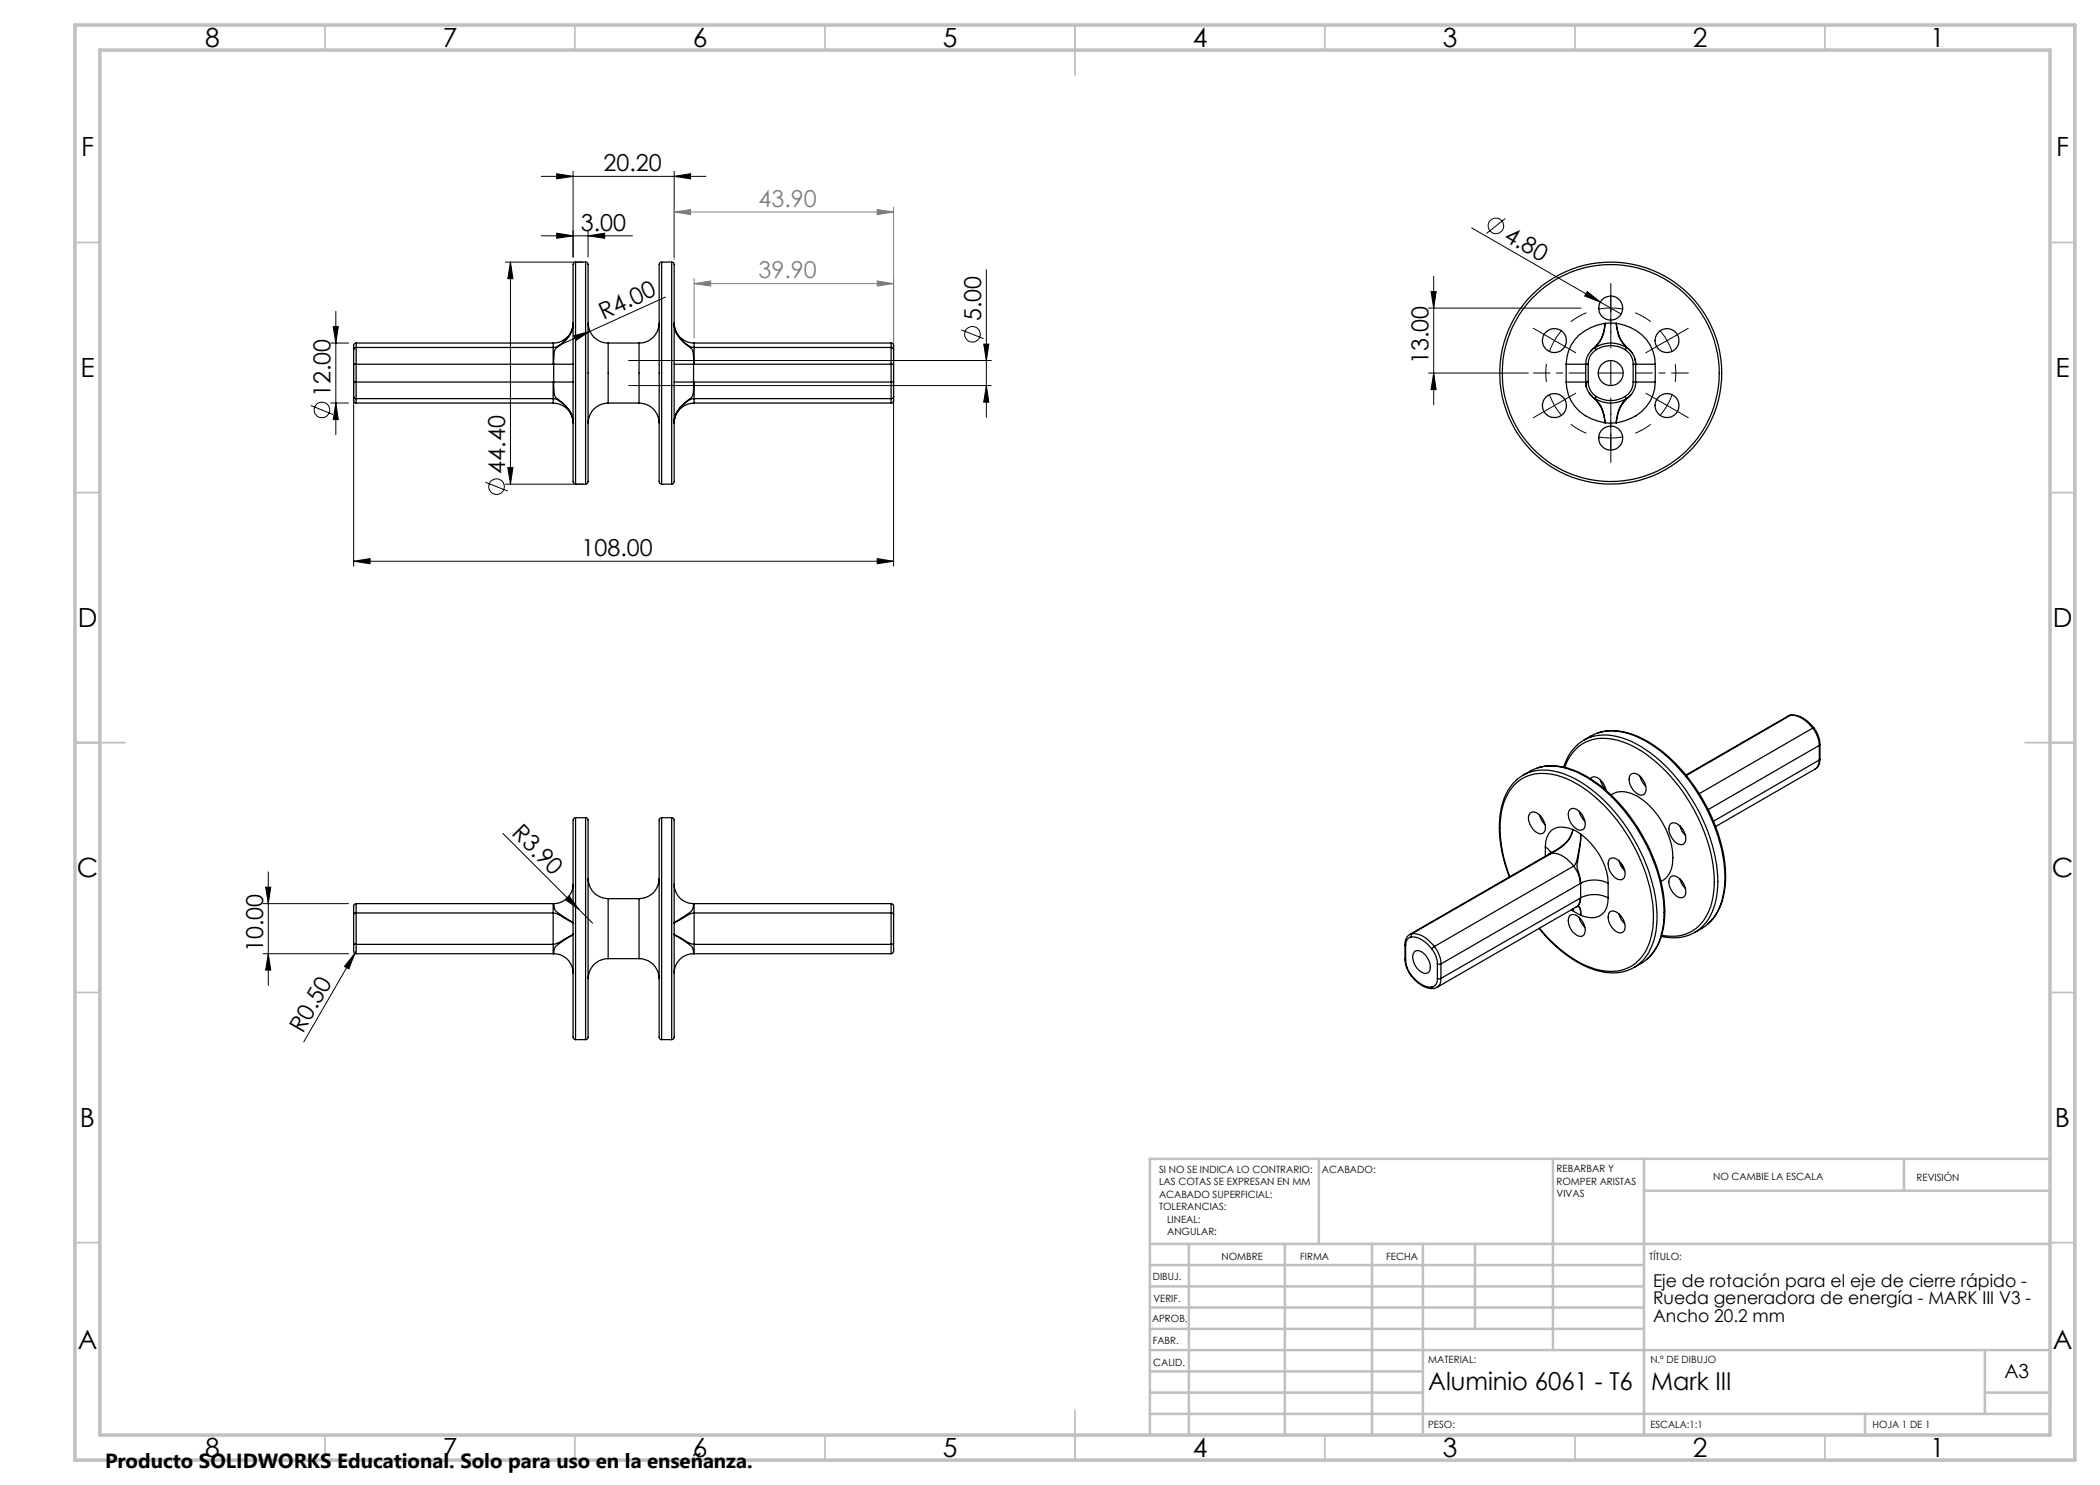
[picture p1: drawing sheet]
<svg xmlns="http://www.w3.org/2000/svg" width="420mm" height="297mm" viewBox="0 0 420 297" stroke-linecap="round" stroke-linejoin="round" font-family="sans-serif">
<g fill="none" stroke="#000" stroke-width=".2">
<path d="M108.3 35.3h32.9M111.3 34.7l3.3 .6-3.3 .5zM114.6 34.3v17.1M134.8 35.3l3.3-.6v1.1zM134.8 34.3v17.1M101.1 52.4h15.5M102.1 52.4v44.4M102.1 52.4l.5 3.3h-1zM108.3 47.2h18.2M111.3 46.6l3.3 .6-3.3 .5zM117.6 47.2l3.3-.6v1.1zM117.6 46.1v5.3"/>
<path d="M133.1 59.4l-15.1 6.9M197.3 53.9v29.6M286.2 58.3h1l-.5 3.3zM286.7 55.3v25.7M294.3 45.6l25.8 14.8M301.1 43.7l-3.8 3M317.5 58.3l2.6 2.1-3.2-1.2zM66.1 68.6h3.6M66.6 65.3h1.1l-.5 3.3zM67.2 62.3v24.7M70.7 73.1v40.1M114.8 67.2l3.2-.9-2.8 1.8z"/>
<path d="M118 66.3l-5.8 2.6M125.7 77.1h72.6M125.7 72.1h72.6M178.7 73.1v40.1M192.3 66l4.4 1.7M196.7 68.8h1.1l-.5 3.3zM197.3 77.1l.5 3.3h-1.1zM285.7 61.6h30.5M285.7 74.6h19.9M286.7 74.6l.5 3.3h-1zM320.1 60.4l4.1 2.4M332 66.1l1.4 2"/>
<path d="M333.4 68.1l1 2.3M333.4 68.1l-2.2 1.3M335.6 66.9l-2.2 1.2M62.2 81.1l4.4 1.8M66.1 80.6h3.6M67.2 80.6l.5 3.3h-1.1zM97.1 96.4l4.4 1.8M101.1 96.8h15.5M101.6 93.5h1l-.5 3.3zM70.7 112.3l3.3-.6v1zM70.7 112.3h108M175.4 111.7l3.3 .6-3.3 .4z"/>
<path d="M53.1 177.4h1.1l-.5 3.3zM53.7 174.4v22.7M100.6 166.7l15.2 15.2M113.1 179.9l.7-.7 2 2.7zM52.6 190.7h17.1M52.6 180.7h17.1M53.7 190.7l.5 3.3h-1.1zM71 190.7l-1.2 3.1-.9-.5zM71 190.7l-10.3 17.7M71.2 190.2l-.2 .5M115.8 181.9l2.7 2.7"/>
<circle cx="299.2" cy="45.2" r="1.56"/>
<circle cx="194.5" cy="66.9" r="1.56"/>
<circle cx="64.4" cy="82" r="1.55"/>
<circle cx="99.3" cy="97.3" r="1.55"/>
</g>
<g fill="none" stroke="#000" stroke-width=".2" stroke-dasharray="15.2 1.3 1.3 1.3" stroke-linecap="butt">
<path d="M309.3 72.8l-.1 1.8 .1 1.8M310.9 68.1l-1 2.3M310.9 68.1l1.5-2M317.3 62.5l-1.6 .8-1.5 1.1M322.2 61.6l-2.5 .2M322.2 61.6l2.4 .2M330.2 64.4l-1.5-1.1-1.7-.8M335 76.4l.2-1.8-.2-1.8M310.9 81.1l1.5 2M310.9 81.1l-1-2.3M314.2 84.8l1.5 1.1 1.6 .7M322.2 87.6l2.4-.2"/>
<path d="M322.2 87.6l-2.5-.2M327 86.6l1.7-.7 1.5-1.1M333.4 81.1l1.1-2.3M333.4 81.1l-1.4 2"/>
</g>
<path d="M134.8 42.4l3.3-.5v1zM134.8 41.4v10.5M134.8 42.4h43.9M138.8 56.7l3.3-.5v1zM138.8 55.7v11.9M138.8 56.7h39.9M175.4 41.9l3.3 .5-3.3 .5zM175.4 56.2l3.3 .5-3.3 .5zM178.7 41.4v30.4" fill="none" stroke="#808080" stroke-width=".2"/>
<g fill="none" stroke="#000" stroke-width=".2" stroke-dasharray="15.2 1.3 1.3 1.3">
<path d="M322.2 59.1v-2.4M308.7 66.8l-2-1.2M310.9 68.1l-2.2-1.3M310.9 68.1l2.2 1.2M313.1 79.8l2-1.2M313.1 69.3l2 1.2M322.2 74.6v-2.5M322.2 74.6h-2.5M322.2 74.6v2.5M322.2 74.6h2.5M322.2 61.6v-2.5M322.2 61.6v2.5"/>
<path d="M322.2 64.1v2.4M331.3 69.3l-2.1 1.2M331.3 79.8l-2.1-1.2M335.6 66.8l2.1-1.2M308.7 82.3l-2 1.2M310.9 81.1l-2.2 1.2M310.9 81.1l2.2-1.3M322.2 87.6v2.5M322.2 87.6v-2.5M322.2 90.1v2.4M322.2 85.1v-2.4M333.4 81.1l2.2 1.2"/>
<path d="M333.4 81.1l-2.1-1.3M335.6 82.3l2.1 1.2"/>
</g>
<path d="M317.2 74.6h-10.5M322.2 69.6v-10.5M322.2 79.6v10.5M327.2 74.6h10.5" fill="none" stroke="#000" stroke-width=".2" stroke-dasharray="15.2 1.3 1.3 1.3" stroke-dashoffset="11.9"/>
<g fill="none" stroke="#c0c0c0" stroke-width=".35">
<path d="M65 5v5M115 5v5M165 5v5M215 5v10M265 5v5M315 5v5M365 5v5M15 48.5h5M410 48.5h5M15 98.5h5M410 98.5h5M15 148.5h10"/>
<path d="M405 148.5h10M15 198.5h5M410 198.5h5M15 248.5h5M410 248.5h5M65 287v5M115 287v5M165 287v5M215 282v10M265 287v5M315 287v5M365 287v5"/>
</g>
<g fill="none" stroke="#c0c0c0" stroke-width=".5">
<path d="M263.8 231.8v17M310.6 231.8v38.2M328.8 231.8v55.2M328.8 238.2h81.2M380.8 231.8v6.4M410 231.8h-180v55.2M230 248.8h180M230 257.3h98.8M230 253h98.8M237.8 248.8v38.2M257 248.8v38.2M274.4 248.8v38.2"/>
<path d="M284.6 248.8v38.2M295 248.8v17M230 265.8h98.8M230 261.5h98.8M230 278.5h54.6M230 274.3h54.6M230 270h180M397 278.5h13M397 270v12.8M230 282.8h180M373 282.8v4.2"/>
</g>
<path d="M15 5h400v287h-400zM20 10h390v277h-390z" fill="none" stroke="#c0c0c0" stroke-width=".7"/>
<g fill="#000">
<path d="M114.8 67.2l3.2-.9-2.8 1.8zM317.5 58.3l2.6 2.1-3.2-1.2zM71 190.7l-1.2 3.1-.9-.5zM113.1 179.9l.7-.7 2 2.7z"/>
<path d="M111.3 34.7l3.3 .6-3.3 .5zM134.8 35.3l3.3-.6v1.1z"/>
<path d="M197.3 77.1l.5 3.3h-1.1zM196.7 68.8h1.1l-.5 3.3zM101.6 93.5h1l-.5 3.3zM102.1 52.4l.5 3.3h-1zM67.2 80.6l.5 3.3h-1.1zM66.6 65.3h1.1l-.5 3.3zM53.7 190.7l.5 3.3h-1.1zM53.1 177.4h1.1l-.5 3.3z"/>
<path d="M286.2 58.3h1l-.5 3.3zM286.7 74.6l.5 3.3h-1z"/>
<path d="M70.7 112.3l3.3-.6v1zM175.4 111.7l3.3 .6-3.3 .4zM111.3 46.6l3.3 .6-3.3 .5zM117.6 47.2l3.3-.6v1.1z"/>
</g>
<path d="M134.8 42.4l3.3-.5v1zM175.4 41.9l3.3 .5-3.3 .5zM138.8 56.7l3.3-.5v1zM175.4 56.2l3.3 .5-3.3 .5z" fill="#808080"/>
<g fill="none" stroke="#000" stroke-width=".25">
<path d="M115.1 52.4l-.3 .2-.2 .3v43.4l.2 .4 .3 .1M115.1 52.4v44.4M115.1 52.4h2M117.1 52.4l.3 .1 .2 .3v43.6l-.2 .3-.3 .1M117.1 52.4v44.4M132.3 52.4l-.3 .1-.2 .3v43.6l.2 .3 .3 .1M132.3 52.4v44.4M132.3 52.4h2M134.3 52.4l.3 .1 .2 .3v43.6l-.2 .3-.3 .1M134.3 52.4v44.4M70.7 79.3v.6a.52 .52 0 0 0 .5 .7M70.7 76.4v2.9"/>
<path d="M70.7 76.4h.5M70.7 79.3l.2 .3 .3 .1M70.7 72.8h.5M70.7 69.9v2.9M70.7 72.8v3.6M71.2 68.6l-.4 .2-.1 1.1M71.2 76.4v3.3M71.2 69.5l-.3 .1-.2 .3M71.2 69.5v3.3M71.2 68.6v.9M71.2 79.7v.9M71.2 68.6h39.4"/>
<path d="M71.2 76.4h39.5M71.2 72.8h39.5M71.2 72.8v3.6M71.2 69.5h39.4M71.2 79.7h39.4M110.6 76.4v3.3M110.6 69.5v3.3M110.6 68.6v.9M110.6 79.7v.9M110.7 72.8h3.9M110.7 76.4h3.9M110.7 76.4l.1 1.3a2.06 2.06 0 0 0 .8 2.1 6.8 6.8 0 0 1 2.9 3.9l.1 .7a5.4 5.4 0 0 0-4-4.7"/>
<path d="M110.7 72.8v3.6M114.6 64.6a4 4 0 0 1-4 4M114.6 64.7a5.9 5.9 0 0 1-3 4.7 1.43 1.43 0 0 0-.8 1.5l-.1 1.9M114.6 64.7a5.4 5.4 0 0 1-4 4.8M117.6 64.6a4 4 0 0 0 4 4M121.6 68.6v12M121.6 68.6h6.2M127.8 68.6v12M131.8 64.6a4 4 0 0 1-4 4M134.8 64.6a4 4 0 0 0 4 4M134.8 64.7a5.9 5.9 0 0 0 3.1 4.7 1.5 1.5 0 0 1 .8 1.5v1.9M134.8 72.8h3.9"/>
<path d="M134.8 76.4h3.9M134.8 64.7a5.4 5.4 0 0 0 4 4.8M138.7 76.4v1.3a2.18 2.18 0 0 1-.8 2.1 6.8 6.8 0 0 0-3 3.9l-.1 .9a5.4 5.4 0 0 1 4-4.9M138.7 72.8v3.6M138.7 76.4h39.5M138.7 72.8h39.5M138.8 76.4v3.3M138.8 69.5v3.3M138.8 68.6v.9M138.8 79.7v.9M138.8 68.6h39.4M138.8 69.5h39.4"/>
<path d="M138.8 79.7h39.4M178.2 68.6l.4 .2 .1 1.1M178.2 76.4v3.3M178.2 76.4h.5M178.2 72.8h.5M178.2 69.5v3.3M178.2 69.5l.3 .1 .2 .3M178.2 79.7v.9M178.2 68.6v.9M178.2 72.8v3.6M178.7 79.3v.6a.52 .52 0 0 1-.5 .7M178.7 76.4v2.9"/>
<path d="M178.7 79.3l-.1 .3-.4 .1M178.7 69.9v2.9M178.7 72.8v3.6M313.2 76.4h3.9M313.2 76.4a8.6 8.6 0 0 0 7.8 8.2M313.2 72.8h3.9M313.2 72.8v3.6M317.1 72.8h.5M317.1 76.4a3.8 3.8 0 0 0 1.9 3.3M317.1 76.4h.5M317.1 76.4l.2 1.1M317.1 72.8v3.6"/>
<path d="M317.6 76.4a3.3 3.3 0 0 0 1.7 2.9M317.6 72.8v3.6M317.9 78.6l.1 .2a8 8 0 0 1 3 5.6v.2M319 69.5a6 6 0 0 1 6.3 0M319 69.5l.3 .4M319 79.7a6 6 0 0 0 6.3 0M319 69.5a4 4 0 0 0-1.9 3.3M319 79.7a6.4 6.4 0 0 1 2 4.9M319.3 69.9a5.5 5.5 0 0 1 5.7 0M319.3 79.3a5.5 5.5 0 0 0 5.7 0M319.3 69.9a3.3 3.3 0 0 0-1.7 2.9M319.3 79.3l-.3 .4"/>
<path d="M321 64.7a6.7 6.7 0 0 1-2 4.8M321 64.7h2.3M321 64.7a9.7 9.7 0 0 0-6.8 4.3l-.5 1.2-.5 2.6M321 64.7a7.3 7.3 0 0 1-2.9 5.5M323.3 64.7a6.4 6.4 0 0 0 2 4.8M323.3 64.7a9.7 9.7 0 0 1 6.8 4.4l.5 1.1 .3 1.3 .1 1.3M323.3 64.7a7.4 7.4 0 0 0 3 5.7l.1 .2M325 69.9a3.3 3.3 0 0 1 1.6 2.9M325 79.3l.3 .4M325.3 69.5l-.3 .4M325.3 69.5a4 4 0 0 1 1.8 3.3M325.3 79.7a6.6 6.6 0 0 0-2 4.9"/>
<path d="M326.1 79a7.4 7.4 0 0 0-2.8 5.6M326.6 72.8h.5M326.6 76.4a3.3 3.3 0 0 1-1.6 2.9M326.6 76.4h.5M326.6 72.8v3.6M327 71.8l.1 1M327.1 76.4a3.9 3.9 0 0 1-1.8 3.3M327.1 72.8h3.9M327.1 76.4h3.9M327.1 72.8v3.6M331 76.4a8.6 8.6 0 0 1-7.7 8.2M331 72.8v3.6"/>
<path d="M71.2 80.6h39.4M110.6 80.6a4 4 0 0 1 4 4M115.1 96.8h2M121.6 80.6a4 4 0 0 0-4 4M121.6 80.6h6.2M127.8 80.6a4 4 0 0 1 4 4M132.3 96.8h2M138.8 80.6a4 4 0 0 0-4 4M138.8 80.6h39.4M321 84.6h2.3M303.3 156a11.3 11.3 0 0 0-3.4 8.5 27.5 27.5 0 0 0 2 10.9M303.4 155.9a8.4 8.4 0 0 1 8.2-1.5 24.6 24.6 0 0 1 12.3 9.1 34.9 34.9 0 0 1 7.5 19.3 13.3 13.3 0 0 1-2.6 9.1l-1.9 1.6-1.5 .6"/>
<path d="M304.6 155a9.7 9.7 0 0 1 9.8-.9 28.8 28.8 0 0 1 13.5 12.5 30.4 30.4 0 0 1 4.8 18.1 10.3 10.3 0 0 1-4.1 7.7l-1.8 1.1M307.5 153.6a11.5 11.5 0 0 1 8.8 1.2 32.4 32.4 0 0 1 13.7 15.2 27.3 27.3 0 0 1 2.7 15.3 10.8 10.8 0 0 1-3.2 6.4M312.9 153.5a8 8 0 0 1 9.9-5.6 21.7 21.7 0 0 1 11.2 7.3 34.2 34.2 0 0 1 8.9 21.1 12 12 0 0 1-3 8.7 8.1 8.1 0 0 1-7.6 2.1M315.5 149l-.4 .3a10 10 0 0 0-2.4 4.1M315.5 148.9a8.8 8.8 0 0 1 8.7-1.4 25.2 25.2 0 0 1 12.2 9.5 33.4 33.4 0 0 1 7.1 20.4 10.9 10.9 0 0 1-4.1 8.8 9 9 0 0 1-7.2 1.1M316.8 148a9.6 9.6 0 0 1 9.3-1.1 25.5 25.5 0 0 1 11.3 8.7 34.9 34.9 0 0 1 7.6 19.3 12.4 12.4 0 0 1-3.4 9.8l-1.1 .9-1.6 .9M318.1 155.7a1.27 1.27 0 0 1 2 .3l.6 .7 .5 1.4M319.7 146.6a11.3 11.3 0 0 1 9 1.2 32.5 32.5 0 0 1 13 14.3 27.8 27.8 0 0 1 3.2 16 10.9 10.9 0 0 1-3.2 6.6M320 156l.6 1.2 .6 .7M322.2 159a4.7 4.7 0 0 1 5.3 .3 15.5 15.5 0 0 1 7 13 4.5 4.5 0 0 1-2.3 4M326.1 155a1.57 1.57 0 0 1 2.3 .6 2.72 2.72 0 0 1 .5 3.2 1.26 1.26 0 0 1-1.8-.3 3 3 0 0 1-1-3.5zM328 155.3l.5 1.2 .6 .7"/>
<path d="M357.6 143.2l-20.4 11.8M358.1 143a5 5 0 0 1 4 2.1l.4 .5M358.1 143l-.5 .2M358.1 143l-20.8 12.1M358.2 143a5.7 5.7 0 0 1 4.6 2.6M358.2 143l-.6 .2M358.2 143h-.1M362.5 145.6a6.2 6.2 0 0 1 1.4 3.5M362.5 145.6l-22.7 13.1M362.8 145.6a5.9 5.9 0 0 1 1.2 3.3M362.8 145.6h-.3M363 153.8l-19.9 11.5"/>
<path d="M363.9 152l-.3 1.1-.6 .7M363.9 149.1v2.9M363.9 149.1l-22.3 12.8M363.9 152l-21.2 12.2M364 151.8l-.1 .9-.4 .7-.5 .4M364 148.9l-.1 .2M364 151.8l-.1 .2M364 148.9v2.9M114.6 176.8a3.9 3.9 0 0 1-3.9 3.9M115.1 163.5l-.3 .2-.2 .3v43.4l.2 .4 .3 .1M115.1 163.5v44.4M115.1 163.5h2"/>
<path d="M117.1 163.5l.3 .1 .2 .3v43.6l-.2 .4h-.3M117.1 163.5v44.4M117.6 175.7a4 4 0 0 0 4 4M121.6 179.7v12M121.6 179.7h6.2M127.8 179.7v12M131.8 175.7a4 4 0 0 1-4 4M132.3 163.5l-.3 .1-.2 .3v43.6l.2 .4h.3M132.3 163.5v44.4M132.3 163.5h2M134.3 163.5l.3 .1 .2 .3v43.6l-.2 .4h-.3M134.3 163.5v44.4"/>
<path d="M134.8 176.8a3.9 3.9 0 0 0 3.9 3.9M301.9 175.4a23.7 23.7 0 0 1-1.2-14.8 8 8 0 0 1 9.9-5.7 21.8 21.8 0 0 1 11.3 7.3 34.2 34.2 0 0 1 8.8 21.1 11.7 11.7 0 0 1-3.5 9.3 8.5 8.5 0 0 1-8 1.2 24.3 24.3 0 0 1-11.3-8.1M306 162.7a1.53 1.53 0 0 1 2.2 .7 2.79 2.79 0 0 1 .7 2.9 1.18 1.18 0 0 1-1.9 0 3.1 3.1 0 0 1-1-3.6zM307.9 163l.5 1.2 .6 .7M309.1 169.4a2.11 2.11 0 0 1 1 1.2M309.1 169.4v1.8M309.8 170.8l-27.9 16.1M310 170.7l-.2 .1M310.3 170.4l-.4 .3M310.3 170.7a4.8 4.8 0 0 1 4 2l.4 .5M310.3 170.7l-.5 .1M310.3 170.7l-27.9 16"/>
<path d="M313.9 162a1.53 1.53 0 0 1 2.3 .7 2.72 2.72 0 0 1 .5 3.1 1.26 1.26 0 0 1-1.7-.3 2.91 2.91 0 0 1-1.1-3.5zM314.6 165.9l-.7-.2a3.3 3.3 0 0 0-4.8 2.7v1M314.6 165.9l1.5 .9M314.6 165.9a5.7 5.7 0 0 1-3.4 4.2l-.9 .6M314.6 165.9v.1a7 7 0 0 1-4.4 4.6l-.2 .1M314.7 173.2a6.2 6.2 0 0 1 1.4 3.5M314.7 173.2l-27.8 16.1M315.8 162.3l.3 .8 .9 1.1M316.1 179.6l-.3 1.1-.6 .7-27.9 16.1-.5 .2M316.1 176.7l-27.9 16.1M316.1 179.6l-27.9 16.1M316.1 166.8a14.1 14.1 0 0 1 5.5 8.7v1.2"/>
<path d="M316.1 176.7a6 6 0 0 1 5.5 0M316.1 166.8a28.3 28.3 0 0 1-.7 6.4l.6 2.3 .1 1.2M316.1 166.8a19.7 19.7 0 0 1-1.1 6.2l-.3 .2M316.1 179.6a6.3 6.3 0 0 1 5.5 0M316.1 179.6a2.13 2.13 0 0 1-.6 1.7M316.1 176.7h.1M316.1 176.7v2.9M316.1 179.6h.1M321.6 179.6a3.8 3.8 0 0 1-1.8 3.7 5.4 5.4 0 0 1-3.7-.2M321.6 176.7v2.9M321.9 171.9a1.56 1.56 0 0 1 2.3 .7 2.72 2.72 0 0 1 .5 3.2 1.74 1.74 0 0 1-2.4-1 2.82 2.82 0 0 1-.4-2.9zM323.8 172.2l.5 1.2 .6 .7"/>
<path d="M324.4 173l.1 .7M334 175.5a1.35 1.35 0 0 1 2 .3 3.2 3.2 0 0 1 1 3.3 1.37 1.37 0 0 1-2.2-.4 2.99 2.99 0 0 1-.8-3.2zM334 164.8a1.35 1.35 0 0 1 2 .4 3.2 3.2 0 0 1 1 3.3 1.37 1.37 0 0 1-2.2-.4 2.99 2.99 0 0 1-.8-3.3zM336 165.1l.5 1.3 .6 .7M336 175.8l.5 1.2 .6 .7M70.7 182.8v5.8M70.7 188.6l.5 .3M70.7 188.6v1.5a.53 .53 0 0 0 .5 .6M71.2 182.6l-.5 .2M71.2 182.6v6.3M71.2 188.9v1.8M71.2 180.7l-.3 .2-.2 .2v1.7"/>
<path d="M71.2 180.7v1.9M71.2 190.7h39.5M71.2 180.7h39.5M71.2 188.9h39.4M71.2 182.6h39.4M110.6 188.9v1.8M110.6 188.9l1.5-.6 2.5-1.5-2.2 1.5a2.58 2.58 0 0 0-1.6 1.9l-.1 .5M110.6 182.6v6.3M110.6 180.7v1.9M110.7 180.7l.1 .2a1.79 1.79 0 0 0 .8 1.7l3 2-1.6-.9a4.4 4.4 0 0 0-2.4-1.1M110.7 190.7a3.9 3.9 0 0 1 3.9 3.9M121.6 191.7a4 4 0 0 0-4 4"/>
<path d="M121.6 191.7h6.2M127.8 191.7a4 4 0 0 1 4 4M138.7 180.7v.5a1.57 1.57 0 0 1-.8 1.4l-3.1 2 1.7-.9a4.4 4.4 0 0 1 2.3-1.1M138.7 190.7a3.9 3.9 0 0 0-3.9 3.9M138.7 190.7h39.5M138.7 180.7h39.5M138.8 188.9l-1.5-.6-2.5-1.5 2.2 1.5a2.58 2.58 0 0 1 1.7 1.9v.5M138.8 188.9v1.8M138.8 182.6v6.3M138.8 180.7v1.9M138.8 188.9h39.4M138.8 182.6h39.4"/>
<path d="M178.2 182.6v6.3M178.2 182.6l.5 .2M178.2 188.9v1.8M178.2 180.7v1.9M178.2 180.7l.4 .2 .1 .2v1.7M178.7 182.8v5.8M178.7 188.6l-.5 .3M178.7 188.6v1.5a.53 .53 0 0 1-.5 .6M281 191.8a5.9 5.9 0 0 0 1.2 3.4M281 188.9l.1 .2M281 191.8l.1 .2M281 188.9v2.9"/>
<path d="M281.1 192a5.5 5.5 0 0 0 1.2 3M281.1 189.1v2.9M281.9 186.9l-.5 .4-.3 .7-.1 .9M282.2 195.2a5.7 5.7 0 0 0 4.6 2.5M282.3 195a5.1 5.1 0 0 0 4 2.4M282.3 187.4a1.53 1.53 0 0 0-1.2 1.7M282.3 187.4a5.1 5.1 0 0 1 4 2.4M282.3 195l-.1 .2M282.4 186.7l-.2 .4 .1 .3M282.4 186.7a5 5 0 0 1 4 2.1l.5 .5M282.4 186.7l-.5 .2M282.9 190.3a1.87 1.87 0 0 1 2.4 1 2.8 2.8 0 0 1 .5 3.1 1.2 1.2 0 0 1-1.7-.1 3.4 3.4 0 0 1-1.3-3.7z"/>
<path d="M286.3 189.8a4.9 4.9 0 0 1 1.2 3M286.3 197.4l.5 .3M286.9 189.3l-.6 .5M286.9 189.3a6.2 6.2 0 0 1 1.3 3.5M287.5 192.8h.7M287.5 195.7a1.47 1.47 0 0 1-1.2 1.7M287.5 195.7l.3 .1 .4-.1M287.5 192.8v2.9M288.2 195.7l-.2 1.1-.6 .7M288.2 192.8v2.9M307.8 185.7a25.3 25.3 0 0 0 11.5 8.4 9.8 9.8 0 0 0 6.1 0M313.9 183.2a1.34 1.34 0 0 1 2 .3 2.89 2.89 0 0 1 .8 3.6 1.53 1.53 0 0 1-2.1-.6 2.89 2.89 0 0 1-.7-3.3z"/>
<path d="M314.3 182l.3 .1M314.5 181.8l.1 .3zM314.6 182.1l1.5 1M315.5 181.3l-.3 .1M315.6 181.3l.2 .1a2.23 2.23 0 0 1 .3 1.7M315.6 181.3a1.79 1.79 0 0 1 .5 1.8M315.7 181.2l-.2 .1M315.8 183.5l.3 .8 .9 1.2M321.9 182.5a1.35 1.35 0 0 1 2 .3 2.85 2.85 0 0 1 .8 3.6 1.74 1.74 0 0 1-2.4-1 2.82 2.82 0 0 1-.4-2.9zM323.8 182.8l.5 1.2 .6 .7M115.1 207.9h2M132.3 207.9h2"/>
<circle cx="310.9" cy="68.1" r="2.41"/>
<circle cx="322.1" cy="74.6" r="22.2"/>
<circle cx="322.2" cy="74.6" r="2.5"/>
<circle cx="322.2" cy="74.6" r="21.7"/>
<circle cx="322.2" cy="61.6" r="2.4"/>
<circle cx="333.4" cy="68.1" r="2.4"/>
<circle cx="310.9" cy="81.1" r="2.4"/>
<circle cx="322.2" cy="87.6" r="2.4"/>
<circle cx="333.4" cy="81.1" r="2.39"/>
</g>
<g font-size="5.3">
<text x="41" y="9.5">8</text>
<text x="88.5" y="9.5">7</text>
<text x="138.5" y="9.5">6</text>
<text x="188.5" y="9.5">5</text>
<text x="238.5" y="9.5">4</text>
<text x="288.5" y="9.5">3</text>
<text x="338.5" y="9.5">2</text>
<text x="386" y="9.5">1</text>
<text x="16.2" y="31.2">F</text>
<text x="411.2" y="31.2">F</text>
<text x="16.1" y="75.5">E</text>
<text x="411.1" y="75.5">E</text>
<text x="15.5" y="125.5">D</text>
<text x="410.5" y="125.5">D</text>
<text x="15.4" y="175.5">C</text>
<text x="410.4" y="175.5">C</text>
<text x="16" y="225.5">B</text>
<text x="411" y="225.5">B</text>
<text x="15.5" y="269.7">A</text>
<text x="410.5" y="269.7">A</text>
<text x="41" y="291.5">8</text>
<text x="88.5" y="291.5">7</text>
<text x="138.5" y="291.5">6</text>
<text x="188.5" y="291.5">5</text>
<text x="238.5" y="291.5">4</text>
<text x="288.5" y="291.5">3</text>
<text x="338.5" y="291.5">2</text>
<text x="386" y="291.5">1</text>
</g>
<g font-size="4.9">
<text x="285.6" y="277.9">Aluminio 6061 - T6</text>
<text x="330.2" y="277.9">Mark III</text>
</g>
<g font-size="4.7">
<text x="120.7" y="34.2">20.20</text>
<text x="116.2" y="46.1">3.00</text>
<text x="300.6" y="47.9" transform="rotate(30 300.6 47.9)">4.80</text>
<text x="120.7" y="63.9" transform="rotate(-24 120.7 63.9)">R4.00</text>
<text x="196.2" y="64.3" transform="rotate(-90 196.2 64.3)">5.00</text>
<text x="285.7" y="72.9" transform="rotate(-90 285.7 72.9)">13.00</text>
<text x="66.1" y="79.4" transform="rotate(-90 66.1 79.4)">12.00</text>
<text x="101" y="94.7" transform="rotate(-90 101 94.7)">44.40</text>
<text x="116.3" y="111.2">108.00</text>
<text x="102.2" y="166.9" transform="rotate(45 102.2 166.9)">R3.90</text>
<text x="52.6" y="190.4" transform="rotate(-90 52.6 190.4)">10.00</text>
<text x="60.6" y="206.8" transform="rotate(-60 60.6 206.8)">R0.50</text>
</g>
<g font-size="4.7" fill="#808080">
<text x="151.7" y="41.4">43.90</text>
<text x="151.7" y="55.7">39.90</text>
</g>
<text font-size="4.1" x="21" y="293.7">Producto SOLIDWORKS Educational. Solo para uso en la enseñanza.</text>
<text font-size="3.9" x="400.9" y="275.5">A3</text>
<g font-size="3.5">
<text x="330.6" y="257.3">Eje de rotación para el eje de cierre rápido -</text>
<text x="330.6" y="260.9">Rueda generadora de energía - MARK III V3 -</text>
<text x="330.6" y="264.4">Ancho 20.2 mm</text>
</g>
<g font-size="2">
<text x="231.8" y="234.6">SI NO SE INDICA LO CONTRARIO:</text>
<text x="231.8" y="237.1">LAS COTAS SE EXPRESAN EN MM</text>
<text x="231.8" y="239.6">ACABADO SUPERFICIAL:</text>
<text x="264.4" y="234.6">ACABADO:</text>
<text x="311.3" y="234.5">REBARBAR Y</text>
<text x="311.3" y="237">ROMPER ARISTAS</text>
<text x="311.3" y="239.5">VIVAS</text>
<text x="342.6" y="236">NO CAMBIE LA ESCALA</text>
<text x="383.3" y="236.2">REVISIÓN</text>
<text x="231.8" y="242.1">TOLERANCIAS:</text>
<text x="233.4" y="244.6">LINEAL:</text>
<text x="233.4" y="247.1">ANGULAR:</text>
<text x="244.3" y="252">NOMBRE</text>
<text x="260" y="251.9">FIRMA</text>
<text x="277.2" y="251.9">FECHA</text>
<text x="329.9" y="251.9">TÍTULO:</text>
<text x="230.6" y="256.1">DIBUJ.</text>
<text x="230.7" y="260.3">VERIF.</text>
<text x="230.4" y="264.4">APROB.</text>
<text x="230.5" y="268.8">FABR.</text>
<text x="230.7" y="273.1">CALID.</text>
<text x="285.6" y="272.5">MATERIAL:</text>
<text x="330.1" y="272.5">N.º DE DIBUJO</text>
<text x="285.6" y="285.5">PESO:</text>
<text x="330.1" y="285.6">ESCALA:1:1</text>
<text x="374.5" y="285.6">HOJA 1 DE 1</text>
</g>
</svg>
